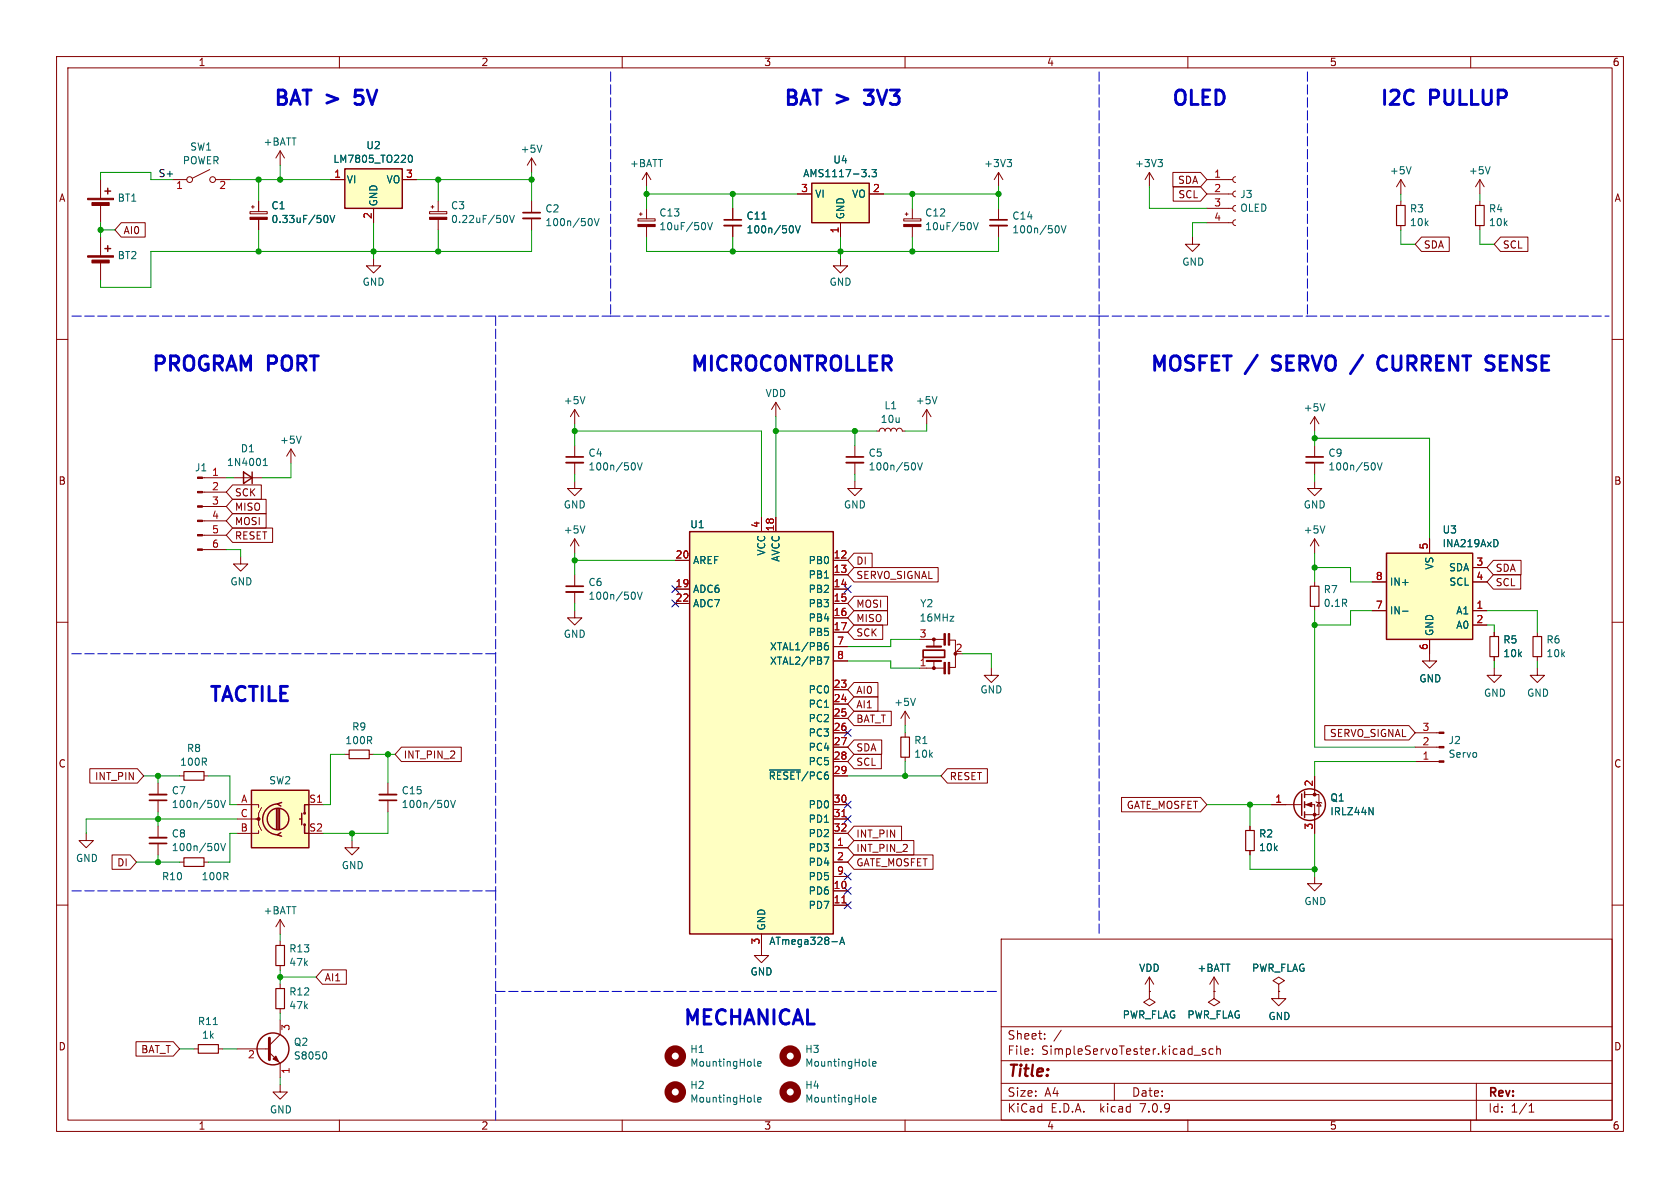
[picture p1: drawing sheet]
<svg xmlns="http://www.w3.org/2000/svg" width="297mm" height="210mm" viewBox="0 0 297 210" stroke-linecap="round" stroke-linejoin="round" font-family="sans-serif">
<g fill="none" stroke="#840000" stroke-width=".18">
<path d="M10 10h277v190h-277zM12 12h273v186h-273zM60 10v2M110 10v2M160 10v2M210 10v2M260 10v2M17.8 31.8v3.3M17.8 36.1v3.3M21.4 39.4h4.3v2.5h-4.3l-1.1-1.3zM30.5 31.8h2.5M37.1 30l-3.1 1.5"/>
<path d="M38.1 31.8h2.5M44.2 37.4h3v.4h-3zM44.4 36.6h.6M44.7 36.3v.5M45.7 35.6v1.8M45.7 38.8v1.8M49.5 26.7v2.5M49.5 26.7l-.7 1.2M49.5 26.7l.8 1.2M58.4 31.8h2.6M66 36.8v2.6M71.1 31.8h2.6"/>
<path d="M75.9 37.4h3.1v.4h-3.1zM76.2 36.6h.5M76.5 36.3v.5M77.5 35.6v1.8M77.5 38.8v1.8M94 27.9l-.8 1.3M94 27.9v2.6M94 35.6v2M94 38.6v2M94 27.9l.7 1.3M112.8 38.7h3v.4h-3zM113 37.8h.5"/>
<path d="M113.3 37.6v.5M114.3 30.5l-.8 1.3M114.3 30.5v2.5M114.3 36.8v1.9M114.3 30.5l.8 1.3M129.5 36.8v2.1M129.5 39.9v2M141 34.3h2.5M148.6 39.4v2.5M153.7 34.3h2.5M159.8 38.7h3v.4h-3zM160 37.8h.5"/>
<path d="M160.3 37.6v.5M161.3 36.8v1.9M176.5 30.5v2.5M176.5 36.8v2.1M176.5 39.9v2M176.5 30.5l-.7 1.3M176.5 30.5l.8 1.3M203.2 30.5l-.8 1.3M203.2 30.5v2.5M203.2 30.5l.8 1.3M207.3 30.5h4.9l1.2 1.3-1.2 1.2h-4.9zM207.4 33h4.8l1.2 1.3-1.2 1.3h-4.8z"/>
<path d="M213.4 39.4h4.5M213.4 36.8h4.5M213.4 34.3h4.5M213.4 31.8h4.5M218.4 38.9l-.3 .1-.2 .4 .2 .3 .3 .2M218.4 36.3l-.3 .2-.2 .3 .2 .4 .3 .1M218.4 33.8l-.3 .1-.2 .4 .2 .3 .3 .2M218.4 31.2l-.3 .2-.2 .3 .2 .4 .3 .2M247.6 31.8l-.7 1.2M247.6 31.8v2.5M247.6 35.6v.7M247.6 39.9v.7"/>
<path d="M247.6 31.8l.8 1.2M261.6 31.8l-.7 1.2M261.6 31.8v2.5M261.6 35.6v.7M261.6 39.9v.7M261.6 31.8l.8 1.2M10 60h2M17.8 41.9v3.3M17.8 46.2v3.3M66 45.7v1.3h1.3l-1.3 1.3-1.2-1.3h1.2M114.3 40.1v1.8M148.6 45.7v1.3h1.3l-1.3 1.3-1.3-1.3h1.3"/>
<path d="M161.3 40.1v1.8M210.8 41.9v1.3h1.3l-1.3 1.3-1.3-1.3h1.3M251.3 41.9h4.9v2.6h-4.9l-1.1-1.3zM265.3 41.9h4.8v2.6h-4.8l-1.1-1.3zM285 60h2M51.4 79.4l-.7 1.2M51.4 79.4v2.5M51.4 79.4l.8 1.2M101.6 72.4v2.5M101.6 78.7v2.1M101.6 72.4l-.8 1.3M101.6 72.4l.8 1.3"/>
<path d="M137.2 71.1v2.6M137.2 71.1l-.8 1.3M137.2 71.1l.7 1.3M151.1 78.7v2.1M154.9 76.2h.5l.2-.4 .4-.1 .3 .2 .2 .3 .1-.4 .4-.1 .3 .2 .2 .3 .1-.4 .4-.1 .4 .2 .1 .3 .2-.4 .3-.1 .4 .2 .1 .3h.5M163.8 72.4l-.7 1.3M163.8 72.4v2.5M163.8 72.4l.8 1.3M232.4 73.7l-.8 1.2M232.4 73.7v2.5M232.4 78.7v2.1M232.4 73.7l.8 1.2"/>
<path d="M35.8 97.2h4.2M35.8 94.6h4.2M35.8 92.1h4.2M35.8 89.5h4.2M35.8 87h4.2M35.8 84.5h4.2M41.1 88.3h5.9v2.5h-5.9l-1.1-1.3zM41.1 90.8h5.9v2.5h-5.9l-1.1-1.2zM41.1 85.7h5.1v2.6h-5.1l-1.1-1.3zM41.1 93.3h7.1v2.6h-7.1l-1.1-1.3zM41.3 84.5h5.1M42.5 98.4v1.3h1.3l-1.3 1.3-1.2-1.3h1.2"/>
<path d="M101.6 85.1v1.3h1.3l-1.3 1.2-1.3-1.2h1.3M101.6 95.3l-.8 1.2M101.6 81.8v2M101.6 95.3v2.5M101.6 95.3l.8 1.2M119.4 99.1h2.5M134.6 91.4v2.6M137.2 91.4v2.6M147.3 99.1h2.6M151 97.8h3.2v2.5h-3.2l-1.1-1.2zM151.1 85.1v1.3h1.3l-1.3 1.2-1.2-1.2h1.2M151.1 81.8v2"/>
<path d="M232.4 85.1v1.3h1.3l-1.3 1.2-1.3-1.2h1.3M232.4 81.8v2M232.4 95.3v2.5M232.4 95.3l-.8 1.2M232.4 95.3l.8 1.2M252.7 95.3v2.5M264 99.1h4.9v2.5h-4.9l-1.1-1.3zM10 110h2M101.6 108v1.2h1.3l-1.3 1.3-1.3-1.3h1.3M101.6 101.6v2M101.6 104.6v2.1M119.4 104.1h2.5"/>
<path d="M119.4 106.7h2.5M147.3 101.6h2.6M147.3 104.1h2.6M147.3 106.7h2.6M147.3 109.2h2.6M147.3 111.8h2.6M147.3 114.3h2.6M147.3 116.8h2.6M151 100.3h14.9v2.6h-14.9l-1.1-1.3zM151 110.5h5.1v2.5h-5.1l-1.1-1.2zM151 105.4h5.9v2.6h-5.9l-1.1-1.3zM151 107.9h5.9v2.6h-5.9l-1.1-1.3z"/>
<path d="M162.6 118.1h4.3M163.8 113h3.1M165.1 113v1.3M165.1 117v1.1M167.9 113.2h1v4.8h-1.1M175.3 118.1v1.3h1.2l-1.2 1.3-1.3-1.3h1.3M232.4 102.9v.7M232.4 107.2v.8M242.6 108h2.5M242.6 102.9h2.5M252.7 113v3.8h1.3l-1.3 1.3-1.2-1.3h1.2M260.3 108h2.6"/>
<path d="M260.3 110.5h2.6M260.3 100.3h2.6M260.3 102.9h2.6M264 101.6h4.8v2.5h-4.8l-1.1-1.2zM264.2 118.1v1.3h1.2l-1.2 1.3-1.3-1.3h1.3M264.2 111.8v.7M264.2 116.1v.7M271.8 118.1v1.3h1.2l-1.2 1.3-1.3-1.3h1.3M271.8 111.8v.7M271.8 116.1v.7M285 110h2M15.9 135.9h8.4l1.1 1.3-1.1 1.2h-8.4z"/>
<path d="M27.9 138.4v2.1M31.7 137.2h.8M36.1 137.2h.7M61 133.4h.7M65.3 133.4h.7M68.6 138.4v2.1M71 132.1h10.5v2.5h-10.5l-1.2-1.2zM147.3 121.9h2.6M147.3 124.5h2.6M147.3 127h2.6M147.3 129.5h2.6M147.3 132.1h2.6"/>
<path d="M147.3 134.6h2.6M147.3 137.2h2.6M151 133.3h4.8v2.6h-4.8l-1.1-1.3zM151 130.8h4.9v2.6h-4.9l-1.1-1.3zM151 125.7h6.6v2.6h-6.6l-1.1-1.3zM151 123.2h4.2v2.5h-4.2l-1.1-1.2zM151 120.6h4.2v2.6h-4.2l-1.1-1.3zM160 125.7v2.6M160 129.5v.8M160 133.9v.7M160 125.7l-.7 1.3M160 125.7l.8 1.3"/>
<path d="M167.5 135.9h7.1v2.5h-7.1l-1.1-1.2zM232.4 137.2v3.3M234.2 128.3h14.9l1.1 1.2-1.1 1.3h-14.9zM250.2 129.5h4.2M250.2 132.1h4.2M250.2 134.6h4.2M10 160h2M15.2 147.3v1.3h1.3l-1.3 1.3-1.2-1.3h1.2M19.8 151.1h3.2l1.1 1.3-1.1 1.3h-3.2zM27.9 141.5v2M27.9 146.1v2M27.9 149.1v2"/>
<path d="M31.7 152.4h.8M36.1 152.4h.7M41.9 142.2h3.8v.5M41.9 144.8h3.8v1l.5 1M45.7 146.8v.5h-3.8M46.2 142.7l-.5 1.1v1h-.5M54.6 142.2h2.5M62.2 148.6v1.3h1.3l-1.3 1.2-1.2-1.2h1.2M68.6 141.5v2M147.3 149.9h2.6M147.3 157.5h2.6M147.3 152.4h2.6"/>
<path d="M147.3 142.2h2.6M147.3 144.8h2.6M147.3 147.3h2.6M147.3 154.9h2.6M151 151.1h13.9v2.6h-13.9l-1.1-1.3zM151 148.6h10.6v2.5h-10.6l-1.1-1.2zM151 146h8.4v2.6h-8.4l-1.1-1.3zM198.3 141h13.9l1.2 1.2-1.2 1.3h-13.9zM221 146.1v.7M221 150.4v.7M224.8 142.2h5.3M230.6 142.2h1.8v5.1"/>
<path d="M230.6 140.5h2.6v3.5h-2.6M232.4 154.9v1.3h1.3l-1.3 1.3-1.3-1.3h1.3M232.7 141.7l.1 .2h.8l.1 .1M233.2 141.9l.4 .6h-.8zM285 160h2M49.5 162.6v2.5M49.5 166.4v.7M49.5 170.7v.8M49.5 174v.8M49.5 178.3v.8M49.5 162.6l-.7 1.2M49.5 162.6l.8 1.2"/>
<path d="M57 171.4h4.2v2.6h-4.2l-1.1-1.3zM134.6 165.1v3.8h1.3l-1.3 1.3-1.3-1.3h1.3M147.3 160h2.6M177 166h108v32h-108zM203.2 175.3v1.2l1 .7-1 .6-1-.6 1-.7M203.2 175.3h.1M203.2 172.7v2.6M203.2 172.7l-.8 1.3M203.2 172.7l.8 1.3M214.6 175.3v1.2l1 .7-1 .6-1-.6 1-.7M214.6 175.3h.1M214.6 172.7l-.7 1.3"/>
<path d="M214.6 172.7v2.6M214.6 172.7l.8 1.3M226.1 174l1-.6-1-.7-1.1 .7 1.1 .6v1.3M226.1 175.3h.1M226.1 175.3v1.2h1.2l-1.2 1.3-1.3-1.3h1.3M24 184.1h6.6l1.1 1.3-1.1 1.3h-6.6zM34.3 185.4h.8M38.6 185.4h.8M41.9 185.4h5.7M47.6 186.1l1.9 1.9v2.5M49.5 191.8v1.2h1.3l-1.3 1.3-1.2-1.3h1.2M49.5 180.3v2.6l-1.9 1.9"/>
<path d="M60 198v2M110 198v2M160 198v2M177 194.5h108M177 191.5h108M177 187.5h108M177 181.5h108M182.5 186.3v.1M182.5 185.5v.1M184.7 183.6v.1M184.7 182.8v.1M187.6 182.1l-1.3 2"/>
<path d="M197 191.5v3M210 198v2M213.1 185.5l-.4-.1-.2 .2 .1 .2 .5 .2v.3h-.6M214.5 185.5l-.5-.1-.3 .3v.4l.2 .2h.6M215.1 185.5l.2-.1 .4 .1v.9M215.1 184.9v1.5M260 198v2M261 191.5v6.5M270.3 196.6h.9M270.3 195.5l.4-.4v1.5"/>
<circle cx="33.5" cy="31.8" r=".51"/>
<circle cx="37.6" cy="31.8" r=".51"/>
</g>
<g fill="#840000" stroke="#840000" stroke-width=".18">
<path d="M44.2 38.4h3v.4h-3z"/>
<path d="M48.8 186.7l.5 1-1-.5z"/>
<path d="M167.6 117.1h.3v2h-.3z"/>
<path d="M166.9 117.1h.2v2h-.2z"/>
<path d="M167.6 112h.3v2h-.3z"/>
<path d="M166.9 112h.2v2h-.2z"/>
<path d="M15.5 35.1h4.6v.2h-4.6z"/>
<path d="M16.3 35.8h3v.5h-3z"/>
<path d="M15.5 45.2h4.6v.3h-4.6z"/>
<path d="M16.3 46h3v.5h-3z"/>
<path d="M34.9 97h.9v.3h-.9z"/>
<path d="M34.9 94.5h.9v.2h-.9z"/>
<path d="M34.9 91.9h.9v.3h-.9z"/>
<path d="M34.9 89.4h.9v.3h-.9z"/>
<path d="M34.9 86.9h.9v.2h-.9z"/>
<path d="M34.9 84.3h.9v.3h-.9z"/>
<path d="M159.8 39.7h3v.4h-3z"/>
<path d="M75.9 38.4h3.1v.4h-3.1z"/>
<path d="M254.4 129.4h.9v.3h-.9z"/>
<path d="M254.4 132h.9v.2h-.9z"/>
<path d="M254.4 134.5h.9v.2h-.9z"/>
<path d="M230.9 142.2l1-.3v.7z"/>
<path d="M112.8 39.7h3v.4h-3z"/>
<circle cx="165.1" cy="118.1" r=".25"/>
<circle cx="165.1" cy="113" r=".25"/>
<circle cx="45.7" cy="144.8" r=".25"/>
<circle cx="232.4" cy="144" r=".25"/>
<circle cx="232.4" cy="140.5" r=".25"/>
</g>
<g fill="none" stroke="#006464" stroke-width=".18">
<path d="M57.5 38.1a.68 .68 0 0 1 .5 .6 .68 .68 0 0 1-.5 .6M58.3 38.1l.5 1.2 .4-1.2M72.4 27.5l.1-.1a.68 .68 0 0 1 .4 .7 .68 .68 0 0 1-.4 .6 .84 .84 0 0 1-.1-1.2zM89.3 38.1a.68 .68 0 0 1 .4 .6 .68 .68 0 0 1-.4 .6M90.1 38.1l.4 1.2 .4-1.2M95.8 25.7l-.4 1.2M104.4 38.6a.79 .79 0 0 1 0 1.3M105.1 38.6l.4 1.3 .4-1.3M124.7 39.6v.8M125.1 39.3l.4 1.3 .4-1.3M134.7 38.7h.7M140 39.9a.79 .79 0 0 1 0 1.3"/>
<path d="M140.6 39.9l.4 1.3 .5-1.3M153.7 31.1v.1M154.2 30h.7l-.4 .5 .4 .1v.5l-.2 .1-.5-.1M171.7 39.6v.8M172.1 39.3l.4 1.3 .4-1.3M178 28.2h.8l-.4 .5M178.6 28.7l.2 .2v.3l-.2 .3M186.9 39.9a.79 .79 0 0 1 0 1.3M187.6 39.9l.4 1.3 .5-1.3M204.7 28.2h.8l-.4 .5M205.3 28.7l.2 .2v.3l-.2 .3M249.5 29.5l-.5 1.2"/>
<path d="M263.4 29.5l-.4 1.2M53.2 77.1l-.4 1.3M103.4 70.1l-.4 1.3M165.6 70.1l-.4 1.3M234.2 71.4l-.4 1.2M46.5 82.3h.8M46.5 81.4l.4-.4v1.3M103.4 93l-.4 1.2M112 81.8a.79 .79 0 0 1 0 1.3M112.7 81.8l.4 1.3 .4-1.3M161.5 81.8a.79 .79 0 0 1 0 1.3M162.2 81.8l.4 1.3 .5-1.3"/>
<path d="M234.2 93l-.4 1.2M242.8 81.8a.79 .79 0 0 1 0 1.3M243.5 81.8l.4 1.3 .4-1.3M264.6 95.4l.2 .5v.4l-.2 .3M112 104.7a.79 .79 0 0 1 0 1.2M112.7 104.7l.4 1.2 .4-1.2M145.7 116.1h.8l-.5 1.3M145.8 114.2l.4-.1 .3 .2-.2 .5-.3 .1-.2-.1M146.3 113.6l-.3 .1-.2 .2M248 108h.9M136 136.1h5.5M161.8 123.4l-.4 1.3"/>
<path d="M38.4 149.1a.79 .79 0 0 1 0 1.3M38.4 141.5a.79 .79 0 0 1 0 1.3M39 149.1l.4 1.3 .5-1.3M39 141.5l.4 1.3 .5-1.3M79 141.5a.79 .79 0 0 1 0 1.3M79.7 141.5l.4 1.3 .4-1.3M242 142.8l.7 1.2v-1.2M147.1 166.5h.9M148.5 166.9l.4-1.2 .4 1.2M148.6 166.6h.6M37.7 181.1h.7M57.5 185.9a.79 .79 0 0 1 0 1.3"/>
<path d="M133.3 188.3l.2 .2M133.3 194.7l.2 .1M133.9 194.4l.6-.1v-.3h-.4l-.2 .2 .1 .6h.5M133.9 188.1l.6-.2v-.2l-.4-.1-.2 .2 .1 .6h.5M153.7 194.7l.1 .1M153.7 188.3l.1 .2M154.3 194.4l.6-.1-.1-.3h-.4l-.1 .2v.6h.5M154.3 188.1l.6-.2-.1-.2-.4-.1-.1 .2v.6h.5"/>
</g>
<g fill="none" stroke="#840000" stroke-width="1.3">
<circle cx="119.4" cy="186.7" r="1.27"/>
<circle cx="119.4" cy="193" r="1.27"/>
<circle cx="139.7" cy="186.7" r="1.27"/>
<circle cx="139.7" cy="193" r="1.27"/>
</g>
<g fill="none" stroke="#840000" stroke-width=".2">
<path d="M246.9 36.3h1.5v3.6h-1.5zM260.9 36.3h1.5v3.6h-1.5zM231.6 103.6h1.6v3.6h-1.6zM263.4 112.5h1.5v3.6h-1.5zM271 112.5h1.5v3.6h-1.5zM32.5 136.4h3.6v1.5h-3.6zM61.7 132.6h3.6v1.5h-3.6zM159.3 130.3h1.5v3.6h-1.5zM32.5 151.6h3.6v1.6h-3.6zM220.2 146.8h1.5v3.6h-1.5zM48.8 167.1h1.5v3.6h-1.5zM48.8 174.8h1.5v3.5h-1.5z"/>
<path d="M35.1 184.7h3.5v1.5h-3.5z"/>
</g>
<path d="M47.6 183.5v3.8" fill="none" stroke="#840000" stroke-width=".51"/>
<g fill="none" stroke="#840000" stroke-width=".25">
<path d="M18.5 33.8h1.1M19 33.3v1M61 29.8h10.1v7h-10.1zM143.5 32.4h10.2v7h-10.2zM18.5 43.9h1.1M19 43.4v1.1M43.1 83.4l1.5 1.1-1.5 1zM44.6 83.4v2.1M121.9 94h25.4v71.1h-25.4zM245.1 97.8h15.2v15.2h-15.2zM44.4 139.7h10.2v10.2h-10.2zM230.6 140v1"/>
<path d="M48.9 143v3.6M49.1 142.1a2.73 2.73 0 0 0-2.7 2.7 2.73 2.73 0 0 0 2.7 2.8M49.1 143v3.6M49.4 143v3.6M49.7 147.2l-.7 .4 .8 .2M49.8 141.9l-.8 .2 .7 .4M53 144.8h.3M53.3 143.8v2M53.8 145.8v1.5h.8M54.6 142.2h-.8v1.6M230.1 140.3v3.8M230.6 141.7v1"/>
<path d="M230.6 143.5v1"/>
<circle cx="49.1" cy="144.8" r="1.9"/>
<circle cx="53.8" cy="143.8" r=".13"/>
<circle cx="53.8" cy="145.8" r=".13"/>
<circle cx="231.5" cy="142.2" r="2.79"/>
<circle cx="48.3" cy="185.4" r="2.82"/>
</g>
<path d="M92.5 37.6h3M128 38.9h3.1M175 38.9h3.1M100.1 80.8h3M149.6 80.8h3.1M230.9 80.8h3M100.1 103.6h3M163.2 114.9h3.8v1.3h-3.8zM26.4 149.1h3.1M26.4 141.5h3.1M67.1 141.5h3" fill="none" stroke="#840000" stroke-width=".3"/>
<path d="M163.8 116.8h2.6M163.8 114.3h2.6" fill="none" stroke="#840000" stroke-width=".38"/>
<path d="M92.5 38.6h3M128 39.9h3.1M175 39.9h3.1M100.1 81.8h3M149.6 81.8h3.1M230.9 81.8h3M100.1 104.6h3M26.4 148.1h3.1M26.4 140.5h3.1M67.1 140.5h3" fill="none" stroke="#840000" stroke-width=".33"/>
<g fill="#ffffc2" stroke="#ffffc2" stroke-width=".18">
<path d="M121.9 94h25.4v71.1h-25.4z"/>
<path d="M143.5 32.4h10.2v7h-10.2z"/>
<path d="M44.4 139.7h10.2v10.2h-10.2z"/>
<path d="M61 29.8h10.1v7h-10.1z"/>
<path d="M245.1 97.8h15.2v15.2h-15.2z"/>
</g>
<path d="M148.8 159.6h.8M148.8 144.4h.8" fill="none" stroke="#a90000" stroke-width=".18"/>
<path d="M62.7 18.2l.2 .1M62.9 15.9l-.2 1.2 .2-.1M152.8 15.9h1.6M152.8 18.2l.4 .3M224.9 65.3l.4 .2M225.1 63.2l-.2 .2 .2 .5M240.9 62.8l-2.2 3.3M245.1 63.2a.95 .95 0 0 0-1-.2 .95 .95 0 0 0-.5 1 1.08 1.08 0 0 0 .3 1.1 1.08 1.08 0 0 0 1.1 .2l.1-.1M265.2 65.5h1.2M265.2 62.9h1.2M265.2 64.1h.9" fill="none" stroke="#0000c2" stroke-width=".51"/>
<g fill="none" stroke="#0000c2" stroke-width=".18" stroke-dasharray="1.7 .6">
<path d="M107.9 12.7v43.2M194.3 12.7v43.2M231.1 12.7v43.2M12.7 55.9h95.2M87.6 55.9v59.7M107.9 55.9h86.4M194.3 55.9v109.2M194.3 55.9h36.8M231.1 55.9h53.4M12.7 115.6h74.9M87.6 115.6v41.9M12.7 157.5h74.9"/>
<path d="M87.6 157.5v40.6M87.6 175.3h88.9"/>
</g>
<g fill="none" stroke="#009600" stroke-width=".18">
<path d="M17.8 31.8v-1.3h8.9v1.3h3.8M17.8 39.4v2.5M40.6 31.8h17.8M45.7 31.8v3.8M49.5 29.2v2.6M66 39.4v6.3M73.7 31.8h20.3M77.5 31.8v3.8M94 30.5v5.1M114.3 33v3.8M114.3 34.3h26.7M129.5 34.3v2.5"/>
<path d="M156.2 34.3h20.3M161.3 34.3v2.5M176.5 33v3.8M203.2 33v3.8h10.2M213.4 39.4h-2.6v2.5M247.6 34.3v1.3M261.6 34.3v1.3M17.8 40.6h2.5M45.7 40.6v3.9M77.5 40.6v3.9M94 40.6v3.9h-67.3v6.3h-8.9v-1.3M114.3 41.9v2.6h62.2v-2.6"/>
<path d="M129.5 41.9v2.6M148.6 41.9v3.8M161.3 41.9v2.6M247.6 40.6v2.6h2.6M261.6 40.6v2.6h2.6M101.6 76.2h33v15.2M101.6 74.9v3.8M137.2 76.2h17.7M137.2 73.7v17.7M151.1 76.2v2.5M163.8 74.9v1.3h-3.8M232.4 76.2v2.5"/>
<path d="M232.4 77.5h20.3v17.8M40 84.5h1.3M40 97.2h2.5v1.2M51.4 81.9v2.6h-5M101.6 83.8v1.3M101.6 97.8v3.8M101.6 99.1h17.8M151.1 83.8v1.3M232.4 83.8v1.3M232.4 97.8v5.1M101.6 106.7v1.3M149.9 116.8h7.6v1.3h5.1"/>
<path d="M162.6 113h-5.1v1.3h-7.6M170.2 115.6h5.1v2.5M232.4 108v24.1h17.8M232.4 100.3h6.4v2.6h3.8M242.6 108h-3.8v2.5h-6.4M262.9 108h8.9v3.8M262.9 110.5h1.3v1.3M264.2 116.8v1.3M271.8 116.8v1.3M25.4 137.2h6.3M27.9 137.2v1.2M36.8 137.2h3.8v5h1.3"/>
<path d="M61 133.4h-2.6v8.8h-1.3M66 133.4h3.8M68.6 133.4v5M149.9 137.2h16.5M160 128.3v1.2M160 134.6v2.6M250.2 134.6h-17.8v2.6M24.1 152.4h7.6M27.9 143.5v2.6M27.9 151.1v1.3M41.9 147.3h-1.3v5.1h-3.8M41.9 144.8h-26.7v2.5"/>
<path d="M62.2 147.3v1.3M68.6 143.5v3.8h-11.5M213.4 142.2h11.4M221 142.2v3.9M221 151.1v2.6h11.4M232.4 147.3v7.6M49.5 165.1v1.3M49.5 171.5v2.5M49.5 179.1v1.2M49.5 172.7h6.4M31.7 185.4h2.6M39.4 185.4h2.5"/>
<path d="M49.5 190.5v1.3"/>
</g>
<g fill="none" stroke="#000084" stroke-width=".18">
<path d="M118.8 106.1l1.2 1.2M118.8 103.5l1.2 1.2M120 106.1l-1.2 1.2M120 103.5l-1.2 1.2M149.3 103.5l1.2 1.2M150.5 103.5l-1.2 1.2M149.3 128.9l1.2 1.2M150.5 128.9l-1.2 1.2M149.3 144.2l1.2 1.2M149.3 154.3l1.2 1.2M149.3 141.6l1.2 1.2M149.3 159.4l1.2 1.2"/>
<path d="M149.3 156.9l1.2 1.2M150.5 144.2l-1.2 1.2M150.5 154.3l-1.2 1.2M150.5 141.6l-1.2 1.2M150.5 159.4l-1.2 1.2M150.5 156.9l-1.2 1.2"/>
</g>
<g fill="#009600" stroke="#009600" stroke-width=".18">
<circle cx="49.5" cy="172.7" r=".46"/>
<circle cx="62.2" cy="147.3" r=".46"/>
<circle cx="101.6" cy="76.2" r=".46"/>
<circle cx="101.6" cy="99.1" r=".46"/>
<circle cx="66" cy="44.5" r=".46"/>
<circle cx="77.5" cy="44.5" r=".46"/>
<circle cx="114.3" cy="34.3" r=".46"/>
<circle cx="94" cy="31.8" r=".46"/>
<circle cx="129.5" cy="44.5" r=".46"/>
<circle cx="77.5" cy="31.8" r=".46"/>
<circle cx="129.5" cy="34.3" r=".46"/>
<circle cx="45.7" cy="44.5" r=".46"/>
<circle cx="17.8" cy="40.6" r=".46"/>
<circle cx="49.5" cy="31.8" r=".46"/>
<circle cx="45.7" cy="31.8" r=".46"/>
<circle cx="27.9" cy="152.4" r=".46"/>
<circle cx="27.9" cy="144.8" r=".46"/>
<circle cx="27.9" cy="137.2" r=".46"/>
<circle cx="68.6" cy="133.4" r=".46"/>
<circle cx="160" cy="137.2" r=".46"/>
<circle cx="232.4" cy="77.5" r=".46"/>
<circle cx="232.4" cy="100.3" r=".46"/>
<circle cx="161.3" cy="44.5" r=".46"/>
<circle cx="161.3" cy="34.3" r=".46"/>
<circle cx="176.5" cy="34.3" r=".46"/>
<circle cx="148.6" cy="44.5" r=".46"/>
<circle cx="137.2" cy="76.2" r=".46"/>
<circle cx="151.1" cy="76.2" r=".46"/>
<circle cx="221" cy="142.2" r=".46"/>
<circle cx="232.4" cy="110.5" r=".46"/>
<circle cx="232.4" cy="153.7" r=".46"/>
</g>
<g font-size="3.5" fill="#0000c2">
<text x="48.3" y="18.8">BAT &gt;</text>
<text x="64" y="18.8">5V</text>
<text x="138.4" y="18.8">BAT &gt;</text>
<text x="154.1" y="18.8">3V3</text>
<text x="207" y="18.8">OLED</text>
<text x="243.8" y="18.8">I2C</text>
<text x="253" y="18.8">PULLUP</text>
<text x="26.7" y="65.8">PROGRAM PORT</text>
<text x="121.9" y="65.8">MICROCONTROLLER</text>
<text x="203.2" y="65.8">MOSFET</text>
<text x="220.5" y="65.8">/</text>
<text x="226.2" y="65.8">SERVO</text>
<text x="246.8" y="65.8">CURRENT</text>
<text x="266.9" y="65.8">SENSE</text>
<text x="36.8" y="124.2">TACTILE</text>
<text x="120.6" y="181.4">MECHANICAL</text>
</g>
<text font-size="2.8" fill="#840000" x="178" y="190.9">Title:</text>
<g font-size="2.1" fill="#840000">
<text x="178" y="184">Sheet:</text>
<text x="178" y="186.7">File:</text>
<text x="184.1" y="186.7">SimpleServoTester.kicad_sch</text>
<text x="178" y="196.9">KiCad</text>
<text x="178" y="194.1">Size:</text>
<text x="184.7" y="194.1">A4</text>
<text x="185.7" y="196.9">E.D.A.</text>
<text x="194.6" y="196.9">kicad</text>
<text x="200" y="194.1">Date:</text>
<text x="201.8" y="196.9">7.0.9</text>
<text x="263" y="194.3">Rev:</text>
<text x="263" y="196.9">Id:</text>
<text x="267.1" y="196.9">1/1</text>
</g>
<g font-size="1.8" fill="#840000">
<text x="35" y="11.9">1</text>
<text x="85" y="11.9">2</text>
<text x="135" y="11.9">3</text>
<text x="185" y="11.9">4</text>
<text x="235" y="11.9">5</text>
<text x="285" y="11.9">6</text>
<text x="10.3" y="35.9">A</text>
<text x="208.2" y="32.7">SDA</text>
<text x="208.2" y="35.2">SCL</text>
<text x="285.3" y="35.9">A</text>
<text x="21.7" y="41.6">AI0</text>
<text x="251.6" y="44.1">SDA</text>
<text x="265.6" y="44.1">SCL</text>
<text x="10.3" y="85.9">B</text>
<text x="41.4" y="87.9">SCK</text>
<text x="285.3" y="85.9">B</text>
<text x="41.4" y="90.5">MISO</text>
<text x="41.4" y="93">MOSI</text>
<text x="41.4" y="95.6">RESET</text>
<text x="151.3" y="100">DI</text>
<text x="264.3" y="101.3">SDA</text>
<text x="151.3" y="102.6">SERVO_SIGNAL</text>
<text x="151.3" y="107.6">MOSI</text>
<text x="264.3" y="103.8">SCL</text>
<text x="151.3" y="112.7">SCK</text>
<text x="151.3" y="110.2">MISO</text>
<text x="151.3" y="125.4">AI1</text>
<text x="151.3" y="122.9">AI0</text>
<text x="151.3" y="128">BAT_T</text>
<text x="235" y="130.5">SERVO_SIGNAL</text>
<text x="10.3" y="135.9">C</text>
<text x="71.3" y="134.3">INT_PIN_2</text>
<text x="151.3" y="135.6">SCL</text>
<text x="151.3" y="133">SDA</text>
<text x="285.3" y="135.9">C</text>
<text x="16.7" y="138.1">INT_PIN</text>
<text x="167.8" y="138.1">RESET</text>
<text x="199.1" y="143.2">GATE_MOSFET</text>
<text x="151.3" y="148.3">INT_PIN</text>
<text x="20.6" y="153.4">DI</text>
<text x="151.3" y="153.4">GATE_MOSFET</text>
<text x="151.3" y="150.8">INT_PIN_2</text>
<text x="57.3" y="173.7">AI1</text>
<text x="10.3" y="185.9">D</text>
<text x="285.3" y="185.9">D</text>
<text x="24.9" y="186.4">BAT_T</text>
<text x="35" y="199.9">1</text>
<text x="85" y="199.9">2</text>
<text x="135" y="199.9">3</text>
<text x="185" y="199.9">4</text>
<text x="235" y="199.9">5</text>
<text x="285" y="199.9">6</text>
</g>
<g font-size="1.8" fill="#006464">
<text x="32.2" y="29.2">POWER</text>
<text x="33.5" y="26.8">SW1</text>
<text x="46.5" y="25.9">+BATT</text>
<text x="58.8" y="29">LM7805_TO220</text>
<text x="64.7" y="26.6">U2</text>
<text x="91.9" y="27.2">+5V</text>
<text x="111.3" y="29.8">+BATT</text>
<text x="147.2" y="29.1">U4</text>
<text x="173.9" y="29.8">+3V3</text>
<text x="200.6" y="29.8">+3V3</text>
<text x="20.7" y="35.9">BT1</text>
<text x="61.2" y="32.6">VI</text>
<text x="68.2" y="32.6">VO</text>
<text x="141.9" y="31.5">AMS1117-3.3</text>
<text x="144" y="35.2">VI</text>
<text x="150.5" y="35.2">VO</text>
<text x="219.2" y="35.2">J3</text>
<text x="245.6" y="31">+5V</text>
<text x="259.6" y="31">+5V</text>
<text x="47.9" y="37.2">C1</text>
<text x="47.9" y="39.6">0.33uF/50V</text>
<text x="66.9" y="36.6" transform="rotate(-90 66.9 36.6)">GND</text>
<text x="79.6" y="37.2">C3</text>
<text x="79.6" y="39.6">0.22uF/50V</text>
<text x="96.3" y="37.8">C2</text>
<text x="96.3" y="40.2">100n/50V</text>
<text x="116.5" y="40.9">10uF/50V</text>
<text x="116.5" y="38.5">C13</text>
<text x="131.9" y="39">C11</text>
<text x="131.9" y="41.5">100n/50V</text>
<text x="149.5" y="38.9" transform="rotate(-90 149.5 38.9)">GND</text>
<text x="163.5" y="40.9">10uF/50V</text>
<text x="163.5" y="38.5">C12</text>
<text x="178.9" y="39">C14</text>
<text x="178.9" y="41.5">100n/50V</text>
<text x="219.2" y="37.6">OLED</text>
<text x="249.2" y="37.8">R3</text>
<text x="249.2" y="40.2">10k</text>
<text x="263.1" y="37.8">R4</text>
<text x="263.1" y="40.2">10k</text>
<text x="20.7" y="46">BT2</text>
<text x="208.9" y="47.2">GND</text>
<text x="64" y="50.7">GND</text>
<text x="146.6" y="50.7">GND</text>
<text x="99.6" y="71.7">+5V</text>
<text x="135.2" y="70.4">VDD</text>
<text x="161.8" y="71.7">+5V</text>
<text x="155.6" y="75">10u</text>
<text x="156.3" y="72.5">L1</text>
<text x="230.4" y="72.9">+5V</text>
<text x="34.4" y="83.5">J1</text>
<text x="40" y="82.6">1N4001</text>
<text x="42.5" y="80.2">D1</text>
<text x="49.4" y="78.6">+5V</text>
<text x="103.9" y="80.9">C4</text>
<text x="103.9" y="83.4">100n/50V</text>
<text x="153.5" y="80.9">C5</text>
<text x="153.5" y="83.4">100n/50V</text>
<text x="234.7" y="80.9">C9</text>
<text x="234.7" y="83.4">100n/50V</text>
<text x="99.6" y="90.1">GND</text>
<text x="99.6" y="94.5">+5V</text>
<text x="121.9" y="93.6">U1</text>
<text x="149.1" y="90.1">GND</text>
<text x="230.4" y="90.1">GND</text>
<text x="230.4" y="94.5">+5V</text>
<text x="254.9" y="94.5">U3</text>
<text x="122.4" y="99.9">AREF</text>
<text x="135.5" y="98.3" transform="rotate(-90 135.5 98.3)">VCC</text>
<text x="138" y="99.4" transform="rotate(-90 138 99.4)">AVCC</text>
<text x="142.9" y="99.9">PB0</text>
<text x="253.6" y="100.8" transform="rotate(-90 253.6 100.8)">VS</text>
<text x="254.9" y="96.9">INA219AxD</text>
<text x="256.1" y="101.2">SDA</text>
<text x="40.6" y="103.7">GND</text>
<text x="103.9" y="103.8">C6</text>
<text x="103.9" y="106.2">100n/50V</text>
<text x="122.4" y="105">ADC6</text>
<text x="122.4" y="107.5">ADC7</text>
<text x="142.9" y="102.5">PB1</text>
<text x="142.9" y="105">PB2</text>
<text x="142.9" y="107.5">PB3</text>
<text x="162.6" y="107.5">Y2</text>
<text x="233.9" y="105.1">R7</text>
<text x="233.9" y="107.5">0.1R</text>
<text x="245.6" y="103.7">IN+</text>
<text x="256.1" y="103.7">SCL</text>
<text x="99.6" y="112.9">GND</text>
<text x="142.9" y="110.1">PB4</text>
<text x="142.9" y="112.6">PB5</text>
<text x="162.5" y="110.1">16MHz</text>
<text x="245.6" y="108.8">IN-</text>
<text x="253.6" y="112.5" transform="rotate(-90 253.6 112.5)">GND</text>
<text x="257.3" y="108.8">A1</text>
<text x="257.3" y="111.4">A0</text>
<text x="265.7" y="114">R5</text>
<text x="273.3" y="114">R6</text>
<text x="136" y="115.2">XTAL1/PB6</text>
<text x="136" y="117.7">XTAL2/PB7</text>
<text x="265.7" y="116.4">10k</text>
<text x="273.3" y="116.4">10k</text>
<text x="142.9" y="122.8">PC0</text>
<text x="142.9" y="125.3">PC1</text>
<text x="158" y="125">+5V</text>
<text x="173.2" y="122.8">GND</text>
<text x="250.8" y="120.8">GND</text>
<text x="262.2" y="123.4">GND</text>
<text x="269.9" y="123.4">GND</text>
<text x="60.9" y="131.8">100R</text>
<text x="62.2" y="129.3">R9</text>
<text x="142.9" y="127.9">PC2</text>
<text x="142.9" y="130.4">PC3</text>
<text x="161.5" y="131.7">R1</text>
<text x="256" y="131.7">J2</text>
<text x="31.7" y="135.6">100R</text>
<text x="32.9" y="133.1">R8</text>
<text x="142.9" y="132.9">PC4</text>
<text x="142.9" y="135.5">PC5</text>
<text x="161.5" y="134.2">10k</text>
<text x="256" y="134.2">Servo</text>
<text x="30.3" y="140.6">C7</text>
<text x="30.3" y="143">100n/50V</text>
<text x="47.5" y="138.8">SW2</text>
<text x="70.9" y="140.6">C15</text>
<text x="70.9" y="143">100n/50V</text>
<text x="135.8" y="138">~{RESET}/PC6</text>
<text x="142.9" y="143.1">PD0</text>
<text x="235.1" y="141.9">Q1</text>
<text x="30.3" y="148.2">C8</text>
<text x="142.9" y="145.6">PD1</text>
<text x="142.9" y="148.2">PD2</text>
<text x="222.5" y="148.2">R2</text>
<text x="235.1" y="144.3">IRLZ44N</text>
<text x="13.3" y="152.6">GND</text>
<text x="28.5" y="155.8">R10</text>
<text x="30.3" y="150.7">100n/50V</text>
<text x="35.5" y="155.8">100R</text>
<text x="60.3" y="153.8">GND</text>
<text x="142.9" y="150.7">PD3</text>
<text x="142.9" y="153.3">PD4</text>
<text x="142.9" y="155.8">PD5</text>
<text x="222.5" y="150.7">10k</text>
<text x="46.5" y="161.8">+BATT</text>
<text x="142.9" y="158.3">PD6</text>
<text x="142.9" y="160.9">PD7</text>
<text x="230.5" y="160.2">GND</text>
<text x="135.5" y="164.6" transform="rotate(-90 135.5 164.6)">GND</text>
<text x="135.9" y="167.2">ATmega328-A</text>
<text x="51" y="171">47k</text>
<text x="51" y="168.6">R13</text>
<text x="132.6" y="172.6">GND</text>
<text x="201.3" y="172">VDD</text>
<text x="211.6" y="172">+BATT</text>
<text x="221.2" y="172">PWR_FLAG</text>
<text x="51" y="178.6">47k</text>
<text x="51" y="176.2">R12</text>
<text x="34.9" y="181.4">R11</text>
<text x="35.6" y="183.8">1k</text>
<text x="51.9" y="185.1">Q2</text>
<text x="198.4" y="180.3">PWR_FLAG</text>
<text x="209.8" y="180.3">PWR_FLAG</text>
<text x="224.2" y="180.5">GND</text>
<text x="51.9" y="187.5">S8050</text>
<text x="121.9" y="186.3">H1</text>
<text x="121.9" y="188.8">MountingHole</text>
<text x="142.2" y="186.3">H3</text>
<text x="142.2" y="188.8">MountingHole</text>
<text x="47.6" y="197">GND</text>
<text x="121.9" y="192.7">H2</text>
<text x="121.9" y="195.1">MountingHole</text>
<text x="142.2" y="192.7">H4</text>
<text x="142.2" y="195.1">MountingHole</text>
</g>
<text font-size="1.8" fill="#0f0f0f" x="27.9" y="31.4">S+</text>
<g font-size="1.8" fill="#a90000">
<text x="31" y="33.7">1</text>
<text x="38.7" y="33.7">2</text>
<text x="59" y="31.5">1</text>
<text x="71.7" y="31.5">3</text>
<text x="141.5" y="34">3</text>
<text x="154.2" y="34">2</text>
<text x="214.6" y="31.5">1</text>
<text x="214.6" y="34">2</text>
<text x="65.8" y="38.8" transform="rotate(-90 65.8 38.8)">2</text>
<text x="148.3" y="41.3" transform="rotate(-90 148.3 41.3)">1</text>
<text x="214.6" y="36.6">3</text>
<text x="214.6" y="39.1">4</text>
<text x="37.4" y="84.2">1</text>
<text x="37.4" y="86.7">2</text>
<text x="37.4" y="89.3">3</text>
<text x="37.4" y="91.8">4</text>
<text x="37.4" y="94.4">5</text>
<text x="134.4" y="93.4" transform="rotate(-90 134.4 93.4)">4</text>
<text x="136.9" y="94" transform="rotate(-90 136.9 94)">18</text>
<text x="37.4" y="96.9">6</text>
<text x="119.3" y="98.8">20</text>
<text x="147.3" y="98.8">12</text>
<text x="147.3" y="101.3">13</text>
<text x="252.5" y="97.2" transform="rotate(-90 252.5 97.2)">5</text>
<text x="260.9" y="100.1">3</text>
<text x="119.3" y="103.9">19</text>
<text x="119.3" y="106.4">22</text>
<text x="147.3" y="103.9">14</text>
<text x="147.3" y="106.4">15</text>
<text x="243.1" y="107.7">7</text>
<text x="243.1" y="102.6">8</text>
<text x="260.9" y="107.7">1</text>
<text x="260.9" y="102.6">4</text>
<text x="147.3" y="109">16</text>
<text x="147.3" y="111.5">17</text>
<text x="162.5" y="112.8">3</text>
<text x="260.9" y="110.2">2</text>
<text x="147.9" y="114">7</text>
<text x="147.9" y="116.6">8</text>
<text x="162.5" y="117.9">1</text>
<text x="168.8" y="115.3">2</text>
<text x="252.5" y="115" transform="rotate(-90 252.5 115)">6</text>
<text x="147.3" y="121.7">23</text>
<text x="147.3" y="124.2">24</text>
<text x="147.3" y="126.7">25</text>
<text x="147.3" y="129.3">26</text>
<text x="147.3" y="131.8">27</text>
<text x="251.4" y="131.8">2</text>
<text x="251.4" y="129.3">3</text>
<text x="147.3" y="134.4">28</text>
<text x="147.3" y="136.9">29</text>
<text x="251.4" y="134.4">1</text>
<text x="42.5" y="142">A</text>
<text x="54.6" y="142">S1</text>
<text x="147.3" y="142">30</text>
<text x="225.4" y="142">1</text>
<text x="232.2" y="139.1" transform="rotate(-90 232.2 139.1)">2</text>
<text x="42.4" y="147.1">B</text>
<text x="42.4" y="144.5">C</text>
<text x="54.6" y="147.1">S2</text>
<text x="147.3" y="144.5">31</text>
<text x="147.3" y="147.1">32</text>
<text x="147.9" y="149.6">1</text>
<text x="232.2" y="146.8" transform="rotate(-90 232.2 146.8)">3</text>
<text x="147.9" y="152.1">2</text>
<text x="147.9" y="154.7">9</text>
<text x="147.3" y="157.2">10</text>
<text x="147.3" y="159.8">11</text>
<text x="134.4" y="167.1" transform="rotate(-90 134.4 167.1)">3</text>
<text x="51.5" y="182.3" transform="rotate(-90 51.5 182.3)">3</text>
<text x="43.7" y="187.4">2</text>
<text x="51.5" y="189.9" transform="rotate(-90 51.5 189.9)">1</text>
</g>
</svg>
